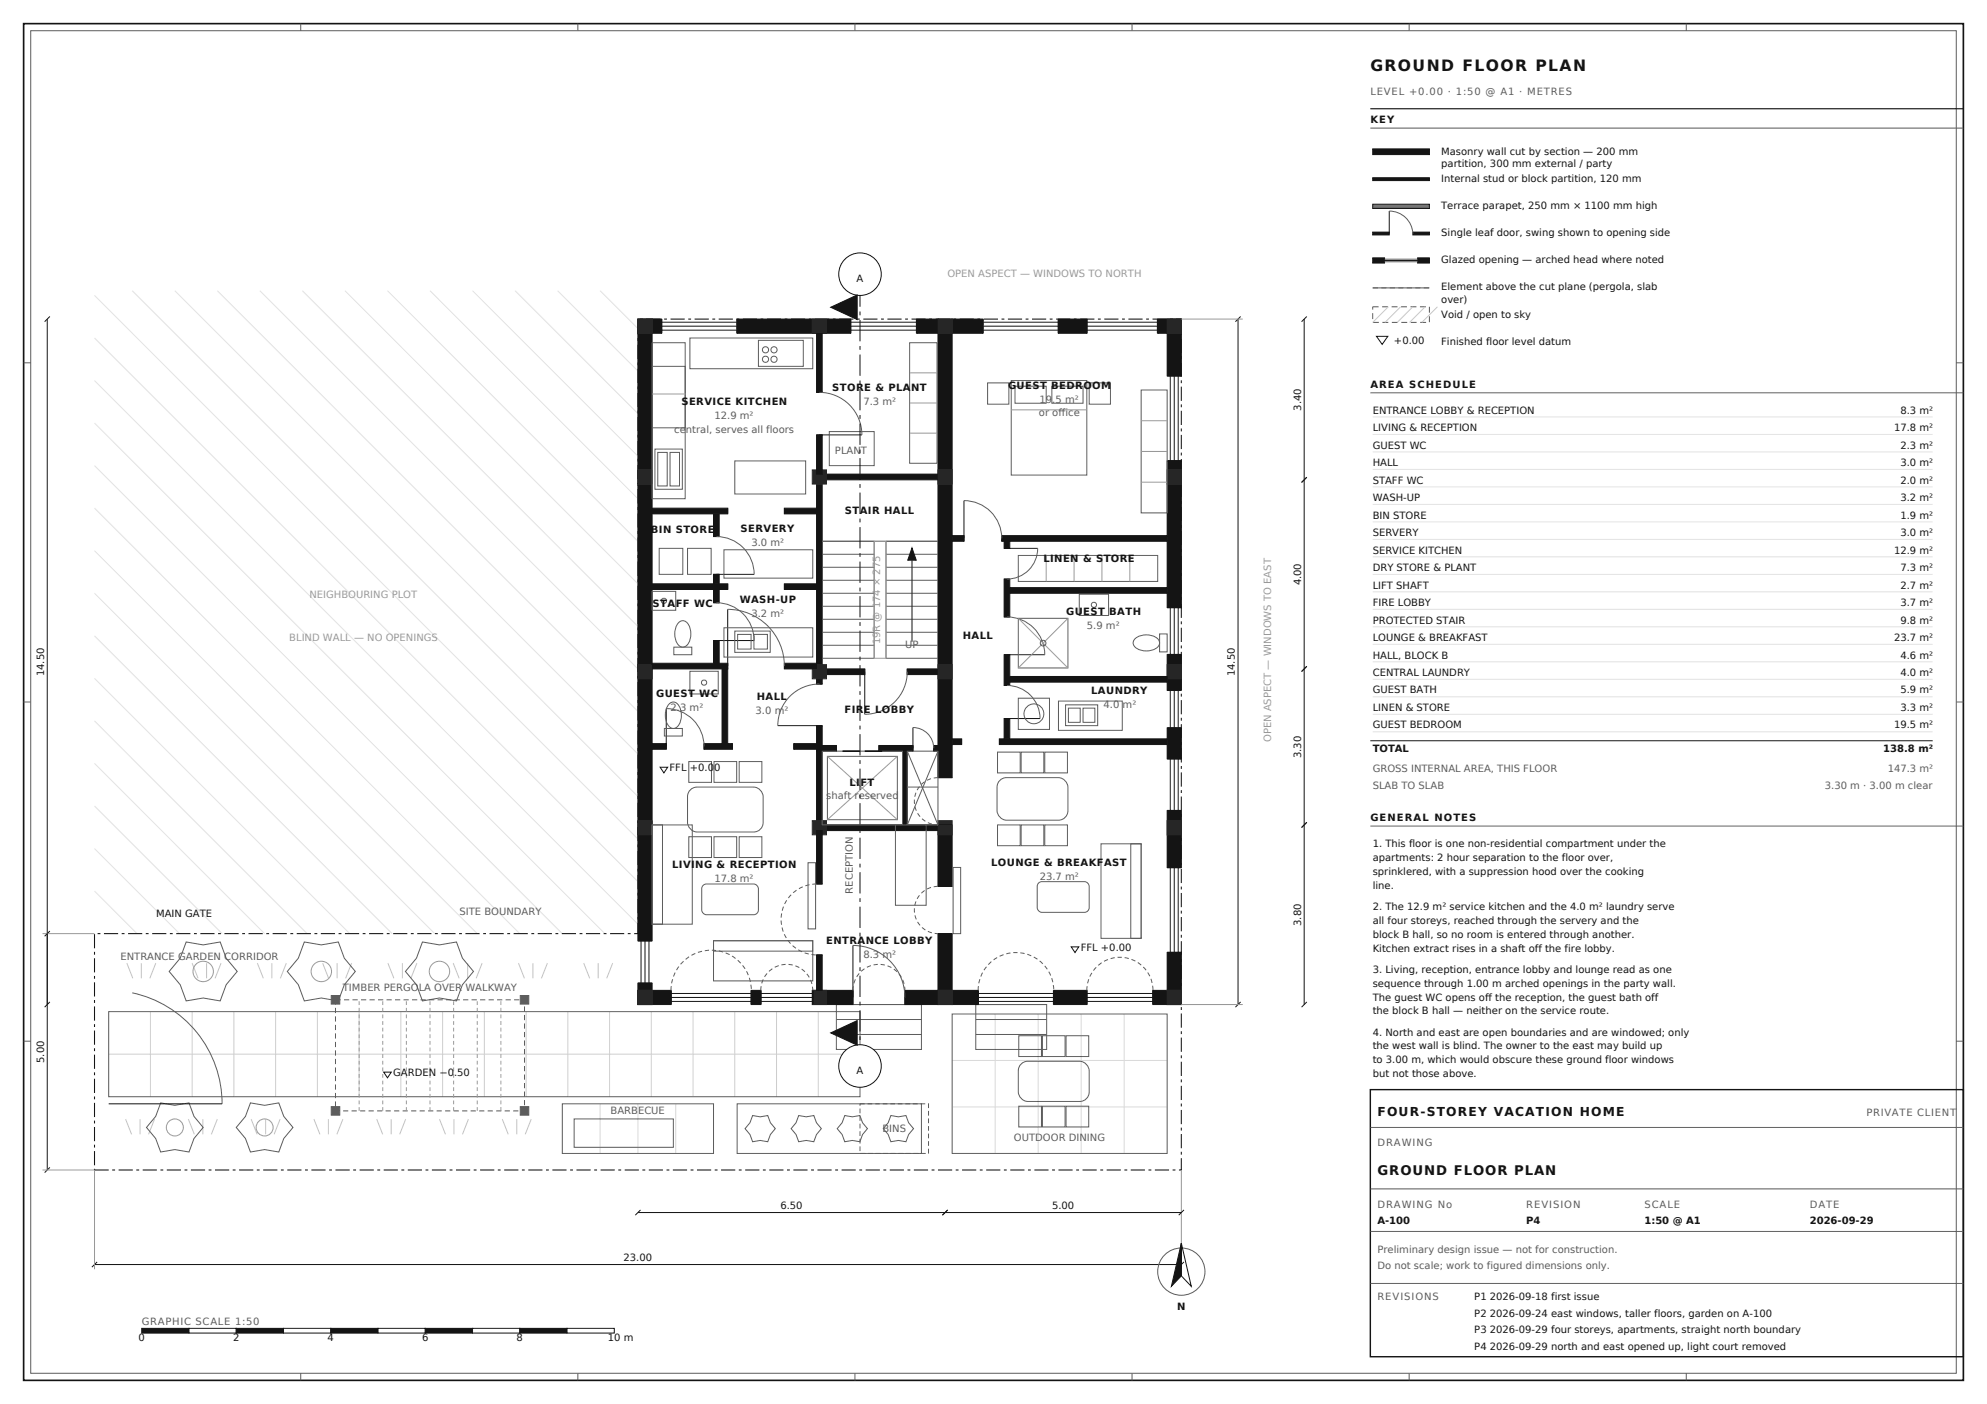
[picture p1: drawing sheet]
<svg xmlns="http://www.w3.org/2000/svg" width="841mm" height="594mm" viewBox="0 0 841 594" stroke-linecap="round" stroke-linejoin="round" font-family="sans-serif">
<g fill="none" stroke="#141414" stroke-width=".7" stroke-linecap="butt">
<path d="M10 10h821v574h-821zM280 135v6M312 135v6M360 135v6M388 135v6M416 135v6M448 135v6M460 135v6M490 135v6M494 159h6M494 195h6M494 257h6"/>
<path d="M494 277h6M494 292h6M356.6 317.8h7.4M366 317.8h7.4M494 308h6M494 321h6M494 343h6M494 367h6M270 398h6M270 416h6M284 419v6M318 419v6"/>
<path d="M322 419v6M344 419v6M414 419v6M446 419v6M460 419v6M488 419v6M494 403h6"/>
</g>
<g fill="none" stroke="#5d5d5d" stroke-width=".42">
<path d="M13 13h815v568h-815zM127.3 10v3M244.6 10v3M361.9 10v3M479.1 10v3M596.4 10v3M713.7 10v3M10 153.5h3M276 145h14v66h-14zM276 155h14v26h-14zM292 143h52v13h-52zM321 144h19v11h-19z"/>
<path d="M385 145h11.6v51h-11.6zM828 153.5h3M346.8 166a18 18 0 0 1 18 18M418 162h9v9h-9zM428 161h32v40h-32zM429.6 163.4h13.2v7.2h-13.2zM445.2 163.4h13.2v7.2h-13.2zM461 162h9v9h-9zM483 165h11v52h-11zM277.2 190h11.6v17h-11.6zM278.4 191.4h4v14.2h-4zM283.6 191.4h4v14.2h-4z"/>
<path d="M311 195h30v14h-30zM351 182.6h19v14.4h-19zM408 211.8a16 16 0 0 1 16 16M279 232h10v11h-10zM291 232h10v11h-10zM303.2 227a16 16 0 0 1 16 16M306.4 232.6h37.6v12h-37.6zM348 234.5h22M348 229h49M370 229v49.5h-22M375 229v49.5h22M375 234.5h22"/>
<path d="M431 235h59v11h-59zM439.2 232a13 13 0 0 1-13 13M276 250.2h10v8h-10zM303.2 255a16 16 0 0 1 16 16M308 257.8a24 24 0 0 1 24 24M348 256.5h22M348 251h22M348 245.5h22M348 240h22M375 256.5h22M375 251h22M375 245.5h22"/>
<path d="M375 240h22M456.8 251.4h12.4v9h-12.4zM285.2 273.8h7.6v3.2h-7.6zM287.3 263.4a2.59 2.59 0 0 1 4.3 1.2 7.6 7.6 0 0 1-1.4 8.8 2.95 2.95 0 0 1-4.1-2.4 8 8 0 0 1 1.2-7.6zM306.4 265.6h37.6v12.4h-37.6zM311 267h15v9h-15zM312.2 268.4h5.7v6.2h-5.7zM319.1 268.4h5.7v6.2h-5.7zM348 273h22M348 267.5h22M348 262h22M375 273h22"/>
<path d="M375 267.5h22M375 262h22M426.2 261a16 16 0 0 1 16 16M431 261.6h21v21h-21zM480.4 270.3a7.5 7.5 0 0 1 10 .5 2.95 2.95 0 0 1-2.4 4.1 6.9 6.9 0 0 1-8.3-2.3 2.33 2.33 0 0 1 .7-2.3zM490.8 268.2h3.2v7.6h-3.2zM10 297h3M282 299.8a16 16 0 0 1 16 16M283.3 297.8a2.59 2.59 0 0 1 4.3 1.2 7.6 7.6 0 0 1-1.4 8.8 2.95 2.95 0 0 1-4.1-2.4 8 8 0 0 1 1.2-7.6zM292 284h12v9.6h-12zM346.8 289.4a17.6 17.6 0 0 0-17.6 17.6M384 284.2a18 18 0 0 1-18 18"/>
<path d="M426.2 290a14 14 0 0 1 14 14M431 295.4h13.2v13.2h-13.2zM448 296.6h27v12.4h-27zM451 298.2h13.6v8.8h-13.6zM452.2 299.6h5v6h-5zM458.4 299.6h5v6h-5zM828 297h3M281.2 308.2h7.6v3.2h-7.6zM348 317.8h34v31.2h-34zM350.2 320h29.6v26.8h-29.6zM384 317.8h13v31.2h-13zM386.4 307.8a8.8 8.8 0 0 1 8.8 8.8"/>
<path d="M422.2 318.2h9.6v8.8h-9.6zM432.2 318.2h9.6v8.8h-9.6zM442.2 318.2h9.6v8.8h-9.6zM291.5 322.2h9.6v8.8h-9.6zM292.2 334.2l1.2-.9 1.6-.3h24a4.3 4.3 0 0 1 4 4v11a4 4 0 0 1-4 4h-24a4.3 4.3 0 0 1-4-4v-11l.3-1.6zM302.2 322.2h9.6v8.8h-9.6zM312.9 322.2h9.6v8.8h-9.6zM384 333h13M423.2 330.2l1.2-.9 1.6-.3h22a4.3 4.3 0 0 1 4 4v10a4 4 0 0 1-4 4h-22a4.3 4.3 0 0 1-4-4v-10l.3-1.6zM276 349h17v42h-17zM276 349h4.4v42h-4.4zM291.5 354h9.6v8.8h-9.6z"/>
<path d="M302.2 354h9.6v8.8h-9.6zM312.9 354h9.6v8.8h-9.6zM379 349h13v34h-13zM422.2 349h9.6v8.8h-9.6zM432.2 349h9.6v8.8h-9.6zM442.2 349h9.6v8.8h-9.6zM466 357h17v40h-17zM478.6 357h4.4v40h-4.4zM297.6 374.6l1.4-.6h20l1 .3 .7 .8 .3 .9v9l-.3 1-.7 .7-1 .3h-20l-1-.3-.7-.8-.3-.9v-9zM342 365h3.2v28h-3.2zM403.4 367h3.2v28h-3.2zM439.6 373.6l1.4-.6h18l1 .3 .7 .8 .3 .9v9l-.3 1-.7 .7-1 .3h-18l-1-.3-.7-.8-.3-.9v-9z"/>
<path d="M78.8 398.5l7.2 1.3 7.2-1.3 2.5 6.9 4.7 5.6-4.7 5.6-2.5 6.9-7.2-1.3-7.2 1.3-2.5-6.9-4.7-5.6 4.7-5.6zM128.8 398.5l7.2 1.3 7.2-1.3 2.5 6.9 4.7 5.6-4.7 5.6-2.5 6.9-7.2-1.3-7.2 1.3-2.5-6.9-4.7-5.6 4.7-5.6zM178.8 398.5l7.2 1.3 7.2-1.3 2.5 6.9 4.7 5.6-4.7 5.6-2.5 6.9-7.2-1.3-7.2 1.3-2.5-6.9-4.7-5.6 4.7-5.6zM302 398h42v17h-42zM302 398h42v4.4h-42zM361 400a22 22 0 0 1 22 22M46 428h318v36h-318zM56 420a48 48 0 0 1 38 47M354 425h36v19h-36zM354 437.7h36M354 431.3h36M354 425h36"/>
<path d="M403 429h91v59h-91zM413 425h30v19h-30zM413 437.7h30M413 431.3h30M413 425h30M431.2 438.2h9.6v8.8h-9.6zM441.2 438.2h9.6v8.8h-9.6zM451.2 438.2h9.6v8.8h-9.6zM10 440.5h3M432.2 450.2l1.2-.9 1.6-.3h22a4.3 4.3 0 0 1 4 4v9a4 4 0 0 1-4 4h-22a4.3 4.3 0 0 1-4-4v-9l.3-1.6zM828 440.5h3M68 466.6l6 1 6-1 2.1 5.7 3.9 4.7-3.9 4.7-2.1 5.7-6-1-6 1-2.1-5.7-3.9-4.7 3.9-4.7z"/>
<path d="M106 466.6l6 1 6-1 2.1 5.7 3.9 4.7-3.9 4.7-2.1 5.7-6-1-6 1-2.1-5.7-3.9-4.7 3.9-4.7zM238 467h64v21h-64zM243 473.4h42v12h-42zM312 467h78v21h-78zM318.6 472l3.1 .5 3.2-.5 1.2 3 2 2.5-2 2.5-1.2 3-3.2-.5-3.1 .5-1.2-3-2-2.5 2-2.5zM338.1 472l3.2 .5 3.2-.5 1.1 3 2.1 2.5-2.1 2.5-1.1 3-3.2-.5-3.2 .5-1.2-3-2.1-2.5 2.1-2.5zM357.5 472l3.2 .5 3.2-.5 1.2 3 2 2.5-2 2.5-1.2 3-3.2-.5-3.2 .5-1.1-3-2-2.5 2-2.5zM377.1 472l3.2 .5 3.2-.5 1.1 3 2.1 2.5-2.1 2.5-1.1 3-3.2-.5-3.2 .5-1.2-3-2.1-2.5 2.1-2.5zM431.2 468h9.6v8.8h-9.6zM441.2 468h9.6v8.8h-9.6zM451.2 468h9.6v8.8h-9.6zM127.3 581v3"/>
<path d="M244.6 581v3M361.9 581v3M479.1 581v3M596.4 581v3M713.7 581v3"/>
<circle cx="324" cy="152" r="1.31"/>
<circle cx="324" cy="148" r="1.31"/>
<circle cx="327.6" cy="148" r="1.31"/>
<circle cx="327.6" cy="152" r="1.31"/>
<circle cx="281" cy="254.2" r="1.11"/>
<circle cx="463" cy="255.9" r="1.11"/>
<circle cx="441.5" cy="272.1" r="1.21"/>
<circle cx="298" cy="288.8" r="1.11"/>
<circle cx="437.6" cy="302" r="4.2"/>
</g>
<g fill="#000" stroke="#e2e2e2" stroke-width=".42">
<path d="M254 123l16 16zM236 123l34 34zM218 123l52 52zM200 123l70 70zM182 123l88 88zM164 123l106 106zM146 123l124 124zM128 123l142 142zM110 123l160 160zM74 123l196 196zM92 123l178 178zM56 123l214 214z"/>
<path d="M40 125l230 230zM40 143l230 230zM40 377l18 18zM40 359l36 36zM40 341l54 54zM40 323l72 72zM40 305l90 90zM40 287l108 108zM40 269l126 126zM40 251l144 144zM40 233l162 162zM40 215l180 180z"/>
<path d="M40 197l198 198zM40 179l216 216zM40 161l230 230z"/>
</g>
<g fill="none" stroke="#cfcfcf" stroke-width=".42">
<path d="M63.7 428v36M81.3 428v36M99 428v36M116.7 428v36M134.3 428v36M152 428v36M169.7 428v36M187.3 428v36M205 428v36M222.7 428v36M240.3 428v36M258 428v36"/>
<path d="M275.7 428v36M293.3 428v36M311 428v36M328.7 428v36M346.3 428v36M46 446h318"/>
</g>
<g fill="#000" stroke="#c4c4c4" stroke-width=".42">
<path d="M53.7 407.5l2.5 6.4zM65.9 407.5l-2.5 6.4zM81.3 407.5l2.5 6.4zM93.6 407.5l-2.6 6.4zM108.9 407.5l2.6 6.4zM121.2 407.5l-2.5 6.4zM136.6 407.5l2.5 6.4zM148.8 407.5l-2.5 6.4zM164.2 407.5l2.5 6.4zM176.4 407.5l-2.5 6.4zM191.8 407.5l2.5 6.4zM204.1 407.5l-2.6 6.4z"/>
<path d="M219.4 407.5l2.6 6.4zM231.7 407.5l-2.5 6.4zM247.1 407.5l2.5 6.4zM259.3 407.5l-2.5 6.4zM53.2 473.5l2.5 6.4zM65.4 473.5l-2.5 6.4zM79.7 473.5l2.6 6.4zM92 473.5l-2.5 6.4zM106.3 473.5l2.5 6.4zM118.5 473.5l-2.5 6.4zM132.9 473.5l2.5 6.4zM145.1 473.5l-2.5 6.4z"/>
<path d="M159.5 473.5l2.5 6.4zM171.7 473.5l-2.5 6.4zM186 473.5l2.5 6.4zM198.3 473.5l-2.6 6.4zM212.6 473.5l2.5 6.4zM224.8 473.5l-2.5 6.4z"/>
</g>
<g fill="none" stroke="#c4c4c4" stroke-width=".42">
<path d="M59.8 407.5v6.4M87.4 407.5v6.4M115.1 407.5v6.4M142.7 407.5v6.4M170.3 407.5v6.4M197.9 407.5v6.4M225.6 407.5v6.4M253.2 407.5v6.4M59.3 473.5v6.4M85.9 473.5v6.4M112.4 473.5v6.4M139 473.5v6.4"/>
<path d="M165.6 473.5v6.4M192.1 473.5v6.4M218.7 473.5v6.4"/>
</g>
<g fill="none" stroke="#9a9a9a" stroke-width=".42">
<path d="M500 135h26M385 157.7h11.6M276 166.7h14M385 170.5h11.6M428 173.4h32M483 178h11M385 183.3h11.6M483 191h11M483 204h11M370 229h5v49.5h-5zM442.8 235v11M454.6 235v11"/>
<path d="M466.4 235v11M478.2 235v11M18 395h22M500 425h26M18 495h22v42M500 495v42"/>
<circle cx="86" cy="411" r="4.3"/>
<circle cx="136" cy="411" r="4.3"/>
<circle cx="186" cy="411" r="4.3"/>
<circle cx="74" cy="477" r="3.6"/>
<circle cx="112" cy="477" r="3.6"/>
</g>
<path d="M142 423h80v47h-80z" fill="none" stroke="#5d5d5d" stroke-width=".42" stroke-dasharray="2.2 1.4" stroke-linecap="butt"/>
<path d="M152 470v-47M162 470v-47M172 470v-47M182 470v-47M192 470v-47M202 470v-47M212 470v-47" fill="none" stroke="#9a9a9a" stroke-width=".42" stroke-dasharray="1.6 1.2" stroke-linecap="butt"/>
<g fill="#5d5d5d" stroke="#5d5d5d" stroke-width=".42">
<path d="M140.2 468.2h3.6v3.6h-3.6z"/>
<path d="M220.2 468.2h3.6v3.6h-3.6z"/>
<path d="M140.2 421.2h3.6v3.6h-3.6z"/>
<path d="M220.2 421.2h3.6v3.6h-3.6z"/>
</g>
<path d="M421.2 429v59M439.4 429v59M457.6 429v59M475.8 429v59M403 448.7h91M254 467v21M270 467v21M286 467v21M403 468.3h91" fill="none" stroke="#dadada" stroke-width=".42"/>
<g fill="none" stroke="#141414" stroke-width=".42">
<path d="M20 135v360M280 139.7h32M280 136.3h32M280 138h32M360 139.7h28M360 136.3h28M360 138h28M416 139.7h32M416 136.3h32M416 138h32M460 139.7h30M460 136.3h30"/>
<path d="M460 138h30M524 135v290M552 135v290M495.3 159v36M497 159v36M498.7 159v36M345.6 166h2.4M345.6 184h19.2M308 215v2.4M332 215v2.4M408 211.8v17.2M302 227h2.4"/>
<path d="M386 235v36.5M424 226.6v2.4M425 232h14.2M302 255h2.4M302 243h17.2M308 247v2.4M308 257.8v25.2M332 247v2.4M425 245h2.4M495.3 257v20M497 257v20M498.7 257v20"/>
<path d="M302 271h17.2M425 277h17.2M425 261h2.4M282 299.8v17.2M332 280.6v2.4M345.6 289.4h2.4M366 283v19.2M384 283v2.4M425 290h2.4M495.3 292v16M497 292v16M498.7 292v16"/>
<path d="M298 314.6v2.4M310 314.6v2.4M329.2 307h18.8M336 314.6v2.4M354 315.4v2.4M372 315.4v2.4M386.4 307.8v10M395.2 315.4v2.4M407 312.6v2.4M423 312.6v2.4M425 304h15.2M279.4 324.6h3.2l-1.6 2.4z"/>
<path d="M397 329h6M495.3 321v22M497 321v22M498.7 321v22M397 349h6M345.6 374h2.4M397 375h6M495.3 367v36M497 367v36M498.7 367v36M271.3 398v18M273 398v18"/>
<path d="M274.7 398v18M397 395h6M345.6 404h2.4M361 400v25M383 419v6M453.4 400.6h3.2l-1.6 2.4zM284 423.7h34M284 420.3h34M284 422h34M322 423.7h22M322 420.3h22M322 422h22"/>
<path d="M414 423.7h32M414 420.3h32M414 422h32M460 423.7h28M460 420.3h28M460 422h28M162.4 453.6h3.2l-1.6 2.4zM46 467h48M270 513h230M40 535h460"/>
</g>
<path d="M364 467h29v21h-29z" fill="none" stroke="#5d5d5d" stroke-width=".42" stroke-dasharray="2 1.2" stroke-linecap="butt"/>
<path d="M270 135h230v360h-460v-100h230z" fill="none" stroke="#141414" stroke-width=".45" stroke-dasharray="6 1.5 1.2 1.5" stroke-linecap="butt"/>
<g fill="#141414" stroke="#141414" stroke-width=".42">
<path d="M270 419h14v6h-14z"/>
<path d="M318 419h4v6h-4z"/>
<path d="M344 419h17v6h-17z"/>
<path d="M383 419h14v6h-14z"/>
<path d="M270 416h6v9h-6z"/>
<path d="M270 135h6v263h-6z"/>
<path d="M270 135h10v6h-10z"/>
<path d="M312 135h48v6h-48z"/>
<path d="M388 135h9v6h-9z"/>
<path d="M397 395h6v30h-6z"/>
<path d="M397 349h6v26h-6z"/>
<path d="M397 135h6v194h-6z"/>
<path d="M403 419h11v6h-11z"/>
<path d="M446 419h14v6h-14z"/>
<path d="M488 419h12v6h-12z"/>
<path d="M494 403h6v22h-6z"/>
<path d="M494 343h6v24h-6z"/>
<path d="M494 308h6v13h-6z"/>
<path d="M494 277h6v15h-6z"/>
<path d="M494 195h6v62h-6z"/>
<path d="M494 135h6v24h-6z"/>
<path d="M403 135h13v6h-13z"/>
<path d="M448 135h12v6h-12z"/>
<path d="M490 135h10v6h-10z"/>
<path d="M345.6 307h2.4v44.4h-2.4z"/>
<path d="M345.6 200.6h2.4v88.8h-2.4z"/>
<path d="M345.6 349h51.4v2.4h-51.4z"/>
<path d="M345.6 315.4h8.4v2.4h-8.4z"/>
<path d="M372 315.4h14.4v2.4h-14.4z"/>
<path d="M395.2 315.4h1.8v2.4h-1.8z"/>
<path d="M345.6 283h20.4v2.4h-20.4z"/>
<path d="M384 283h13v2.4h-13z"/>
<path d="M345.6 200.6h51.4v2.4h-51.4z"/>
<path d="M382 317.8h2v31.2h-2z"/>
<path d="M345.6 404h2.4v15h-2.4z"/>
<path d="M345.6 351.4h2.4v22.6h-2.4z"/>
<path d="M276 314.6h6v2.4h-6z"/>
<path d="M298 314.6h12v2.4h-12z"/>
<path d="M336 314.6h9.6v2.4h-9.6z"/>
<path d="M305.6 283h2.4v31.6h-2.4z"/>
<path d="M276 280.6h32v2.4h-32z"/>
<path d="M332 280.6h13.6v2.4h-13.6z"/>
<path d="M302 271h2.4v9.6h-2.4z"/>
<path d="M302 249.4h2.4v5.6h-2.4z"/>
<path d="M276 247h32v2.4h-32z"/>
<path d="M332 247h13.6v2.4h-13.6z"/>
<path d="M302 243h2.4v4h-2.4z"/>
<path d="M302 217.4h2.4v9.6h-2.4z"/>
<path d="M276 215h32v2.4h-32z"/>
<path d="M332 215h13.6v2.4h-13.6z"/>
<path d="M345.6 184h2.4v16.6h-2.4z"/>
<path d="M345.6 141h2.4v25h-2.4z"/>
<path d="M403 312.6h4v2.4h-4z"/>
<path d="M423 312.6h71v2.4h-71z"/>
<path d="M425 304h2.4v8.6h-2.4z"/>
<path d="M425 277h2.4v13h-2.4z"/>
<path d="M425 245h2.4v16h-2.4z"/>
<path d="M425 229h2.4v3h-2.4z"/>
<path d="M427.4 286.2h66.6v2.4h-66.6z"/>
<path d="M427.4 248.6h66.6v2.4h-66.6z"/>
<path d="M403 226.6h5v2.4h-5z"/>
<path d="M424 226.6h70v2.4h-70z"/>
<path d="M386 231.8l1.8 5.2h-3.6z"/>
</g>
<g fill="#2a2a2a" stroke="#2a2a2a" stroke-width=".42">
<path d="M270 419h6v6h-6z"/>
<path d="M270 347.2h6v6h-6z"/>
<path d="M270 281.2h6v6h-6z"/>
<path d="M270 198.8h6v6h-6z"/>
<path d="M270 135h6v6h-6z"/>
<path d="M343.8 419h6v6h-6z"/>
<path d="M343.8 347.2h6v6h-6z"/>
<path d="M343.8 281.2h6v6h-6z"/>
<path d="M343.8 198.8h6v6h-6z"/>
<path d="M343.8 135h6v6h-6z"/>
<path d="M397 419h6v6h-6z"/>
<path d="M397 347.2h6v6h-6z"/>
<path d="M397 281.2h6v6h-6z"/>
<path d="M397 198.8h6v6h-6z"/>
<path d="M397 135h6v6h-6z"/>
<path d="M494 419h6v6h-6z"/>
<path d="M494 347.2h6v6h-6z"/>
<path d="M494 281.2h6v6h-6z"/>
<path d="M494 198.8h6v6h-6z"/>
<path d="M494 135h6v6h-6z"/>
</g>
<path d="M397 329a10 10 0 0 0-10 10 10 10 0 0 0 10 10M345.6 374a15 15 0 0 0-15 15 15 15 0 0 0 15 15M397 375a10 10 0 0 0-10 10 10 10 0 0 0 10 10M284 419a17 17 0 0 1 17-17 17 17 0 0 1 17 17M322 419a11 11 0 0 1 11-11 11 11 0 0 1 11 11M361 419a11 11 0 0 1 11-11 11 11 0 0 1 11 11M414 419a16 16 0 0 1 16-16 16 16 0 0 1 16 16M460 419a14 14 0 0 1 14-14 14 14 0 0 1 14 14" fill="none" stroke="#5d5d5d" stroke-width=".42" stroke-dasharray="1.8 1.2" stroke-linecap="butt"/>
<path d="M431 282.6l21-21zM431 261.6l21 21zM350.2 346.8l29.6-26.8zM350.2 320l29.6 26.8z" fill="#000" stroke="#9a9a9a" stroke-width=".42"/>
<path d="M397 317.8l-13 31.2zM384 317.8l13 31.2z" fill="#000" stroke="#5d5d5d" stroke-width=".42"/>
<g fill="#000" stroke="#141414" stroke-width=".42">
<path d="M21.1 133.9l-2.2 2.2zM522.9 136.1l2.2-2.2zM550.9 136.1l2.2-2.2zM550.9 204.1l2.2-2.2zM550.9 284.1l2.2-2.2zM550.9 350.1l2.2-2.2zM21.1 393.9l-2.2 2.2zM21.1 423.9l-2.2 2.2zM522.9 426.1l2.2-2.2zM550.9 426.1l2.2-2.2zM21.1 493.9l-2.2 2.2zM268.9 514.1l2.2-2.2z"/>
<path d="M398.9 514.1l2.2-2.2zM498.9 514.1l2.2-2.2zM41.1 533.9l-2.2 2.2zM498.9 536.1l2.2-2.2z"/>
</g>
<path d="M364 451v-335" fill="none" stroke="#141414" stroke-width=".42" stroke-dasharray="9 2 1.6 2" stroke-linecap="butt"/>
<g fill="#fff" stroke="#141414" stroke-width=".42">
<circle cx="364" cy="451" r="9"/>
<circle cx="364" cy="116" r="9"/>
</g>
<g fill="#141414" stroke="#141414" stroke-width=".42">
<path d="M351.6 437l11.2-5.2v10.4z"/>
<path d="M351.6 130l11.2-5.2v10.4z"/>
<path d="M581 63h24v2.4h-24z"/>
<path d="M581 75.2h24v1.2h-24z"/>
</g>
<path d="M580 46h251" fill="none" stroke="#141414" stroke-width=".5"/>
<path d="M580 54.2h251" fill="none" stroke="#5d5d5d" stroke-width=".42"/>
<path d="M581 86.4h24v1.8h-24z" fill="#6f6f6f" stroke="#141414" stroke-width=".42"/>
<g fill="#141414" stroke="#141414" stroke-width=".42">
<path d="M581 98.2h7v1.2h-7z"/>
<path d="M598 98.2h7v1.2h-7z"/>
<path d="M581 109.1h5v2.2h-5z"/>
<path d="M600 109.1h5v2.2h-5z"/>
<path d="M500 526v13.8l-4.2 4.4z"/>
<path d="M60 562h20v2h-20z"/>
</g>
<path d="M588 89.3v9.5M586 110.2h14M582.6 142.3h4.8l-2.4 3.4zM580 313.4h238M500 526l4.2 18.2-4.2-4.4z" fill="none" stroke="#141414" stroke-width=".42"/>
<g fill="none" stroke="#5d5d5d" stroke-width=".42">
<path d="M588 89.3a10 10 0 0 1 10 9.5M586 109.7h14M586 110.8h14M581 121.8h24M580 166.2h251M580 349.5h251"/>
<circle cx="500" cy="538" r="10"/>
</g>
<path d="M581 121.8h24" fill="none" stroke="#5d5d5d" stroke-width=".42" stroke-dasharray="2.2 1.4" stroke-linecap="butt"/>
<path d="M581 129.8h24v6.6h-24z" fill="none" stroke="#5d5d5d" stroke-width=".42" stroke-dasharray="2.5 1.5" stroke-linecap="butt"/>
<path d="M587.6 129.8l-6.6 6.6zM586.2 136.4l6.6-6.6zM598 129.8l-6.6 6.6zM596.6 136.4l6.6-6.6zM601.8 136.4l6.6-6.6z" fill="#000" stroke="#c9c9c9" stroke-width=".42"/>
<g fill="none" stroke="#e2e2e2" stroke-width=".42">
<path d="M581 176.4h237M581 183.8h237M581 191.2h237M581 198.6h237M581 206h237M581 213.4h237M581 220.8h237M581 228.2h237M581 235.6h237M581 243h237M581 250.4h237M581 257.8h237"/>
<path d="M581 265.2h237M581 272.6h237M581 280h237M581 287.4h237M581 294.8h237M581 302.2h237M581 309.6h237"/>
</g>
<path d="M80 562h20v2h-20z" fill="#fff" stroke="#141414" stroke-width=".42"/>
<path d="M100 562h20v2h-20z" fill="#141414" stroke="#141414" stroke-width=".42"/>
<path d="M120 562h20v2h-20z" fill="#fff" stroke="#141414" stroke-width=".42"/>
<path d="M140 562h20v2h-20z" fill="#141414" stroke="#141414" stroke-width=".42"/>
<path d="M160 562h20v2h-20z" fill="#fff" stroke="#141414" stroke-width=".42"/>
<path d="M180 562h20v2h-20z" fill="#141414" stroke="#141414" stroke-width=".42"/>
<path d="M200 562h20v2h-20z" fill="#fff" stroke="#141414" stroke-width=".42"/>
<path d="M220 562h20v2h-20z" fill="#141414" stroke="#141414" stroke-width=".42"/>
<path d="M240 562h20v2h-20z" fill="#fff" stroke="#141414" stroke-width=".42"/>
<path d="M580 461h251v113h-251z" fill="none" stroke="#141414" stroke-width=".6"/>
<path d="M580 477h251M580 503h251M580 521h251M580 543h251" fill="none" stroke="#5d5d5d" stroke-width=".42"/>
<text font-size="6.6" fill="#141414" x="580" y="30">GROUND FLOOR PLAN</text>
<text font-size="5.6" fill="#141414" x="583" y="497">GROUND FLOOR PLAN</text>
<text font-size="5.2" fill="#141414" x="583" y="472">FOUR-STOREY VACATION HOME</text>
<g font-size="4.2" fill="#5d5d5d">
<text x="580" y="40">LEVEL +0.00 · 1:50 @ A1 · METRES</text>
<text x="365.4" y="171.2">7.3 m²</text>
<text x="440" y="170.3">19.5 m²</text>
<text x="302.4" y="177.3">12.9 m²</text>
<text x="439.7" y="176.2">or office</text>
<text x="285.4" y="183.2">central, serves all floors</text>
<text x="353.4" y="192">PLANT</text>
<text x="318" y="230.8">3.0 m²</text>
<text x="318" y="260.8">3.2 m²</text>
<text x="460" y="266.2">5.9 m²</text>
<text x="383.1" y="274.1">UP</text>
<text x="467.1" y="299.6">4.0 m²</text>
<text x="283.8" y="300.8">2.3 m²</text>
<text x="319.8" y="302">3.0 m²</text>
<text x="581" y="326.5">GROSS INTERNAL AREA, THIS FLOOR</text>
<text x="799" y="326.5">147.3 m²</text>
<text x="581" y="333.9">SLAB TO SLAB</text>
<text x="772.4" y="333.9">3.30 m · 3.00 m clear</text>
<text x="349.7" y="338.2">shaft reserved</text>
<text x="302.4" y="373.2">17.8 m²</text>
<text x="440.1" y="372.2">23.7 m²</text>
<text x="361" y="378.1" transform="rotate(-90 361 378.1)">RECEPTION</text>
<text x="194.5" y="387">SITE BOUNDARY</text>
<text x="51" y="406">ENTRANCE GARDEN CORRIDOR</text>
<text x="365.4" y="405.2">8.3 m²</text>
<text x="145.1" y="419.4">TIMBER PERGOLA OVER WALKWAY</text>
<text x="258.4" y="471.4">BARBECUE</text>
<text x="790" y="472">PRIVATE CLIENT</text>
<text x="373.5" y="479">BINS</text>
<text x="429.2" y="482.6">OUTDOOR DINING</text>
<text x="583" y="485">DRAWING</text>
<text x="583" y="511">DRAWING No</text>
<text x="646" y="511">REVISION</text>
<text x="696" y="511">SCALE</text>
<text x="766" y="511">DATE</text>
<text x="583" y="530">Preliminary design issue — not for construction.</text>
<text x="583" y="537">Do not scale; work to figured dimensions only.</text>
<text x="583" y="550">REVISIONS</text>
<text x="60" y="560.4">GRAPHIC SCALE 1:50</text>
</g>
<g font-size="4.2" fill="#141414">
<text x="580" y="52">KEY</text>
<text x="610" y="65.4">Masonry wall cut by section — 200 mm</text>
<text x="610" y="70.8">partition, 300 mm external / party</text>
<text x="610" y="76.9">Internal stud or block partition, 120 mm</text>
<text x="610" y="88.4">Terrace parapet, 250 mm × 1100 mm high</text>
<text x="610" y="99.9">Single leaf door, swing shown to opening side</text>
<text x="610" y="111.4">Glazed opening — arched head where noted</text>
<text x="362.6" y="119.4">A</text>
<text x="610" y="122.9">Element above the cut plane (pergola, slab</text>
<text x="610" y="128.3">over)</text>
<text x="610" y="134.4">Void / open to sky</text>
<text x="590" y="145.5">+0.00</text>
<text x="610" y="145.9">Finished floor level datum</text>
<text x="352.3" y="165.4">STORE &amp; PLANT</text>
<text x="426.7" y="164.5">GUEST BEDROOM</text>
<text x="580" y="164">AREA SCHEDULE</text>
<text x="288.4" y="171.5">SERVICE KITCHEN</text>
<text x="550.7" y="173.7" transform="rotate(-90 550.7 173.7)">3.40</text>
<text x="581" y="175">ENTRANCE LOBBY &amp; RECEPTION</text>
<text x="804.4" y="175">8.3 m²</text>
<text x="581" y="182.4">LIVING &amp; RECEPTION</text>
<text x="801.7" y="182.4">17.8 m²</text>
<text x="581" y="189.8">GUEST WC</text>
<text x="804.4" y="189.8">2.3 m²</text>
<text x="581" y="197.2">HALL</text>
<text x="804.4" y="197.2">3.0 m²</text>
<text x="581" y="204.6">STAFF WC</text>
<text x="804.4" y="204.6">2.0 m²</text>
<text x="581" y="212">WASH-UP</text>
<text x="804.4" y="212">3.2 m²</text>
<text x="357.6" y="217.3">STAIR HALL</text>
<text x="581" y="219.4">BIN STORE</text>
<text x="804.4" y="219.4">1.9 m²</text>
<text x="275.5" y="225.3">BIN STORE</text>
<text x="313.4" y="225">SERVERY</text>
<text x="581" y="226.8">SERVERY</text>
<text x="804.4" y="226.8">3.0 m²</text>
<text x="441.6" y="237.9">LINEN &amp; STORE</text>
<text x="581" y="234.2">SERVICE KITCHEN</text>
<text x="801.7" y="234.2">12.9 m²</text>
<text x="581" y="241.6">DRY STORE &amp; PLANT</text>
<text x="804.4" y="241.6">7.3 m²</text>
<text x="550.7" y="247.7" transform="rotate(-90 550.7 247.7)">4.00</text>
<text x="581" y="249">LIFT SHAFT</text>
<text x="804.4" y="249">2.7 m²</text>
<text x="276.2" y="256.7">STAFF WC</text>
<text x="313.1" y="255">WASH-UP</text>
<text x="581" y="256.4">FIRE LOBBY</text>
<text x="804.4" y="256.4">3.7 m²</text>
<text x="451.2" y="260.4">GUEST BATH</text>
<text x="581" y="263.8">PROTECTED STAIR</text>
<text x="804.4" y="263.8">9.8 m²</text>
<text x="407.5" y="270.3">HALL</text>
<text x="581" y="271.2">LOUNGE &amp; BREAKFAST</text>
<text x="801.7" y="271.2">23.7 m²</text>
<text x="581" y="278.6">HALL, BLOCK B</text>
<text x="804.4" y="278.6">4.6 m²</text>
<text x="18.7" y="286.2" transform="rotate(-90 18.7 286.2)">14.50</text>
<text x="522.7" y="286.2" transform="rotate(-90 522.7 286.2)">14.50</text>
<text x="581" y="286">CENTRAL LAUNDRY</text>
<text x="804.4" y="286">4.0 m²</text>
<text x="461.8" y="293.8">LAUNDRY</text>
<text x="581" y="293.4">GUEST BATH</text>
<text x="804.4" y="293.4">5.9 m²</text>
<text x="277.7" y="295">GUEST WC</text>
<text x="320.3" y="296.2">HALL</text>
<text x="357.4" y="301.7">FIRE LOBBY</text>
<text x="581" y="300.8">LINEN &amp; STORE</text>
<text x="804.4" y="300.8">3.3 m²</text>
<text x="581" y="308.2">GUEST BEDROOM</text>
<text x="801.7" y="308.2">19.5 m²</text>
<text x="550.7" y="320.7" transform="rotate(-90 550.7 320.7)">3.30</text>
<text x="581" y="318">TOTAL</text>
<text x="797.1" y="318">138.8 m²</text>
<text x="283.4" y="326.4">FFL +0.00</text>
<text x="359.5" y="332.4">LIFT</text>
<text x="580" y="347.3">GENERAL NOTES</text>
<text x="581" y="358.3">1. This floor is one non-residential compartment under the</text>
<text x="581" y="364.2">apartments: 2 hour separation to the floor over,</text>
<text x="284.5" y="367.4">LIVING &amp; RECEPTION</text>
<text x="419.5" y="366.4">LOUNGE &amp; BREAKFAST</text>
<text x="581" y="370.1">sprinklered, with a suppression hood over the cooking</text>
<text x="581" y="376">line.</text>
<text x="66.1" y="388">MAIN GATE</text>
<text x="581" y="384.9">2. The 12.9 m² service kitchen and the 4.0 m² laundry serve</text>
<text x="550.7" y="391.7" transform="rotate(-90 550.7 391.7)">3.80</text>
<text x="581" y="390.8">all four storeys, reached through the servery and the</text>
<text x="349.7" y="399.4">ENTRANCE LOBBY</text>
<text x="581" y="396.7">block B hall, so no room is entered through another.</text>
<text x="457.4" y="402.4">FFL +0.00</text>
<text x="581" y="402.6">Kitchen extract rises in a shaft off the fire lobby.</text>
<text x="581" y="411.5">3. Living, reception, entrance lobby and lounge read as one</text>
<text x="581" y="417.4">sequence through 1.00 m arched openings in the party wall.</text>
<text x="581" y="423.3">The guest WC opens off the reception, the guest bath off</text>
<text x="581" y="429.2">the block B hall — neither on the service route.</text>
<text x="581" y="438.1">4. North and east are open boundaries and are windowed; only</text>
<text x="581" y="444">the west wall is blind. The owner to the east may build up</text>
<text x="18.7" y="449.7" transform="rotate(-90 18.7 449.7)">5.00</text>
<text x="581" y="449.9">to 3.00 m, which would obscure these ground floor windows</text>
<text x="166.4" y="455.4">GARDEN −0.50</text>
<text x="362.6" y="454.4">A</text>
<text x="581" y="455.8">but not those above.</text>
<text x="330.3" y="511.7">6.50</text>
<text x="445.3" y="511.7">5.00</text>
<text x="583" y="518">A-100</text>
<text x="646" y="518">P4</text>
<text x="696" y="518">1:50 @ A1</text>
<text x="766" y="518">2026-09-29</text>
<text x="263.9" y="533.7">23.00</text>
<text x="624" y="550">P1 2026-09-18 first issue</text>
<text x="498.2" y="554.2">N</text>
<text x="624" y="557">P2 2026-09-24 east windows, taller floors, garden on A-100</text>
<text x="624" y="564">P3 2026-09-29 four storeys, apartments, straight north boundary</text>
<text x="58.7" y="567.2">0</text>
<text x="98.7" y="567.2">2</text>
<text x="138.7" y="567.2">4</text>
<text x="178.6" y="567.2">6</text>
<text x="218.7" y="567.2">8</text>
<text x="257.2" y="567.2">10 m</text>
<text x="624" y="571">P4 2026-09-29 north and east opened up, light court removed</text>
</g>
<g font-size="4.2" fill="#9a9a9a">
<text x="401" y="117">OPEN ASPECT — WINDOWS TO NORTH</text>
<text x="130.9" y="253">NEIGHBOURING PLOT</text>
<text x="122.4" y="271">BLIND WALL — NO OPENINGS</text>
<text x="372.5" y="272.6" transform="rotate(-90 372.5 272.6)">19R @ 174 × 275</text>
<text x="538" y="314.1" transform="rotate(-90 538 314.1)">OPEN ASPECT — WINDOWS TO EAST</text>
</g>
</svg>
